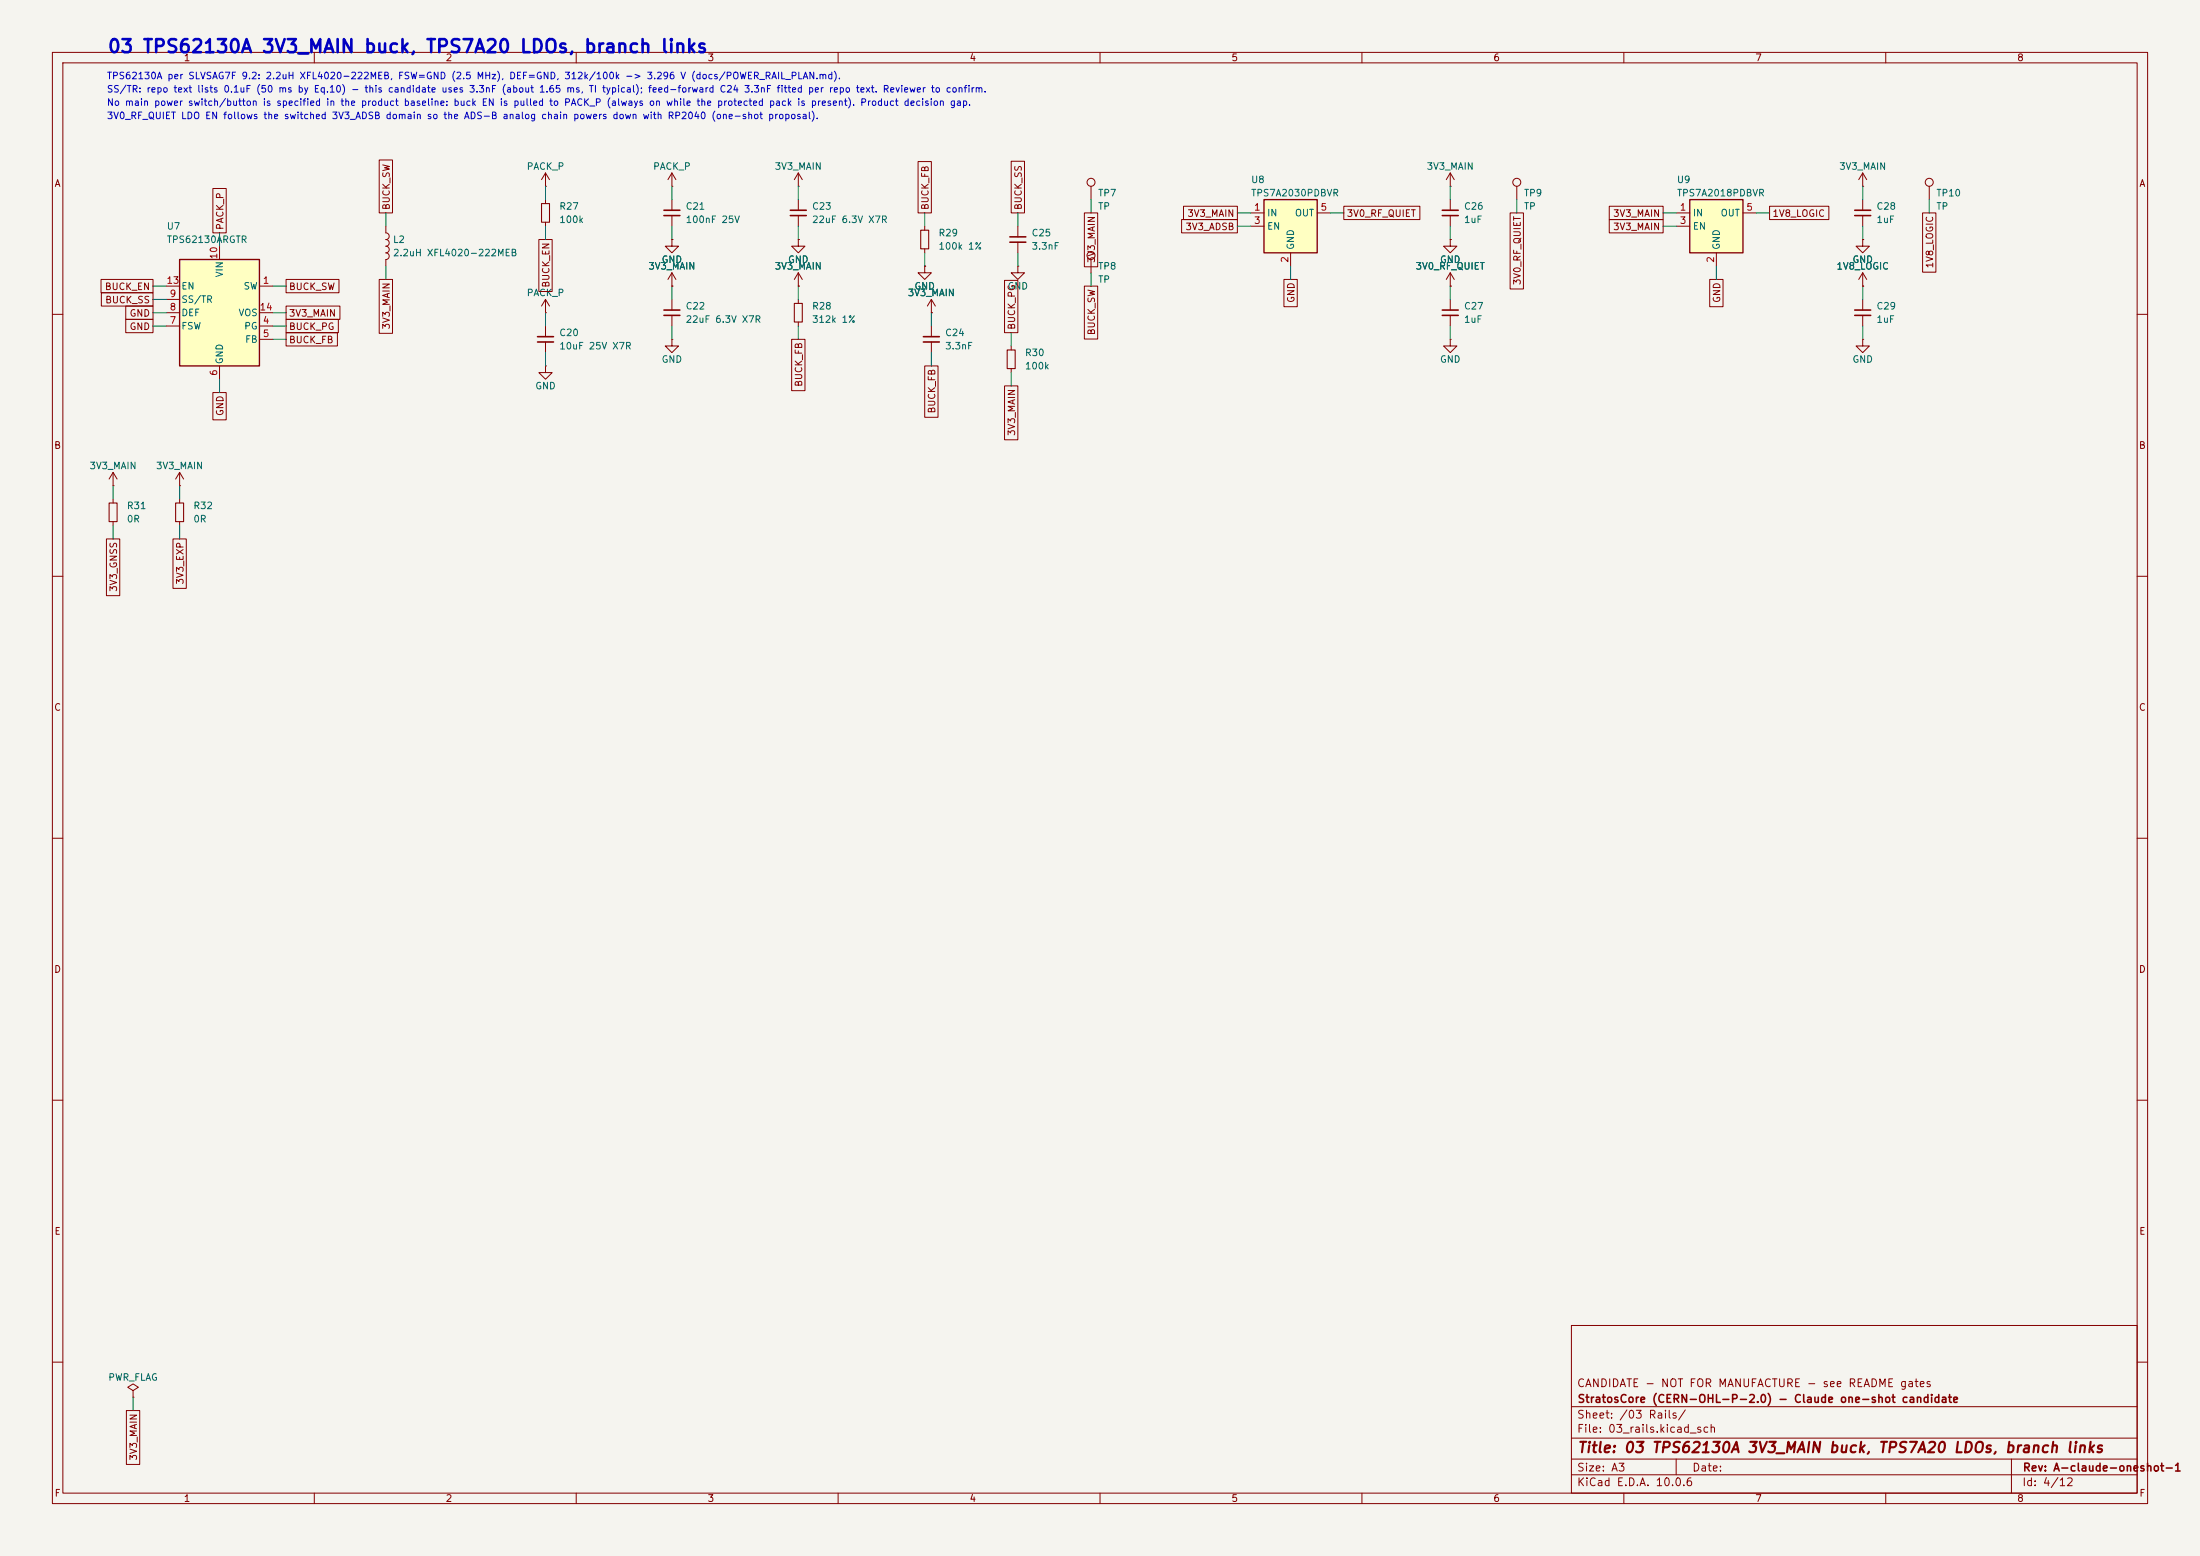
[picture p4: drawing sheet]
<svg xmlns="http://www.w3.org/2000/svg" width="420mm" height="297mm" viewBox="0 0 420 297" stroke-linecap="round" stroke-linejoin="round" font-family="sans-serif">
<path d="M0 0h420v297h-420z" fill="#f5f4ef" stroke="#f5f4ef" stroke-width=".19"/>
<g fill="none" stroke="#840000" stroke-width=".19">
<path d="M10 10h400v277h-400zM12 12h396v273h-396zM60 10v2M110 10v2M160 10v2M210 10v2M260 10v2M310 10v2M360 10v2M104.1 35.6h.1M104.1 33v2.6M104.1 33l-.7 1.3"/>
<path d="M104.1 33l.8 1.3M128.3 35.6h.1M128.3 33l-.8 1.3M128.3 33l.7 1.3M128.3 33v2.6M128.3 38.1v2M152.4 35.6h.1M152.4 33l-.8 1.3M152.4 33l.8 1.3M152.4 33v2.6M152.4 38.1v2M276.9 35.6h.1"/>
<path d="M276.9 33l-.8 1.3M276.9 33l.7 1.3M276.9 33v2.6M289.6 35.6v2.5M104.1 59.7h.1M104.1 57.2v2.5M104.1 57.2l-.7 1.2M104.1 57.2l.8 1.2M128.3 45.7v1.3h1.2l-1.2 1.3-1.3-1.3h1.3M128.3 45.7h.1M128.3 54.6h.1M128.3 41.1v2.1"/>
<path d="M128.3 52.1v2.5M128.3 57.2v2M128.3 52.1l-.8 1.2M128.3 52.1l.7 1.2M152.4 54.6h.1M152.4 41.1v2.1M152.4 52.1v2.5M152.4 57.2v.7M152.4 52.1l-.8 1.2M152.4 52.1l.8 1.2M176.5 50.8v1.3h1.3l-1.3 1.2-1.2-1.2h1.2M176.5 50.8h.1"/>
<path d="M176.5 43.2v.7M176.5 47.5v.8M177.8 59.7h.1M177.8 57.2v2.5M177.8 57.2l-.8 1.2M177.8 57.2l.8 1.2M355.6 45.7v1.3h1.3l-1.3 1.3-1.3-1.3h1.3M355.6 45.7h.1M10 60h2M104.1 69.9v1.2h1.3l-1.3 1.3-1.2-1.3h1.2M104.1 69.9h.1M104.1 62.2v2.1"/>
<path d="M104.1 65.3v2M128.3 64.8v1.2h1.2l-1.2 1.3-1.3-1.3h1.3M128.3 64.8h.1M128.3 60.2v2M152.4 61.5v.7M177.8 62.2v2.1M177.8 65.3v2M408 60h2M10 110h2M408 110h2M10 160h2M408 160h2"/>
<path d="M10 210h2M408 210h2M300 253h108v32h-108zM10 260h2M300 278.5h108M300 274.5h108M300 268.5h108M320 278.5v3M384 278.5v6.5M408 260h2M60 285v2M110 285v2"/>
<path d="M160 285v2M210 285v2M260 285v2M300 281.5h108M310 285v2M360 285v2"/>
<circle cx="289.6" cy="34.8" r=".76"/>
</g>
<path d="M126.7 40.1h3.1M126.7 41.1h3.1M126.7 59.2h3.1M150.9 40.1h3M150.9 41.1h3M102.6 64.3h3.1M102.6 65.3h3.1M126.7 60.2h3.1M176.3 64.3h3M176.3 65.3h3" fill="none" stroke="#840000" stroke-width=".3"/>
<path d="M151.6 57.9h1.6v3.6h-1.6zM175.8 43.9h1.5v3.6h-1.5z" fill="none" stroke="#840000" stroke-width=".2"/>
<path d="M241.3 38.1h10.2v10.2h-10.2z" fill="#ffffc2"/>
<path d="M241.3 38.1h10.2v10.2h-10.2z" fill="none" stroke="#840000" stroke-width=".25"/>
<g fill="none" stroke="#840000" stroke-width=".19">
<path d="M208.3 35.6v2.5M355.6 35.6h.1M355.6 33l-.8 1.3M355.6 33l.8 1.3M355.6 33v2.6M355.6 38.1v2M368.3 35.6v2.5M152.4 45.7v1.3h1.3l-1.3 1.3-1.3-1.3h1.3M152.4 45.7h.1M194.3 50.8v1.3h1.3l-1.3 1.2-1.3-1.2h1.3M194.3 50.8h.1M194.3 43.2v2"/>
<path d="M194.3 46.2v2.1M208.3 49.5v2.6M238.8 40.6h2.5M238.8 43.2h2.5M246.4 48.3v2.5M251.5 40.6h2.5M355.6 41.1v2.1M193 66v.8M193 70.4v.7"/>
<circle cx="208.3" cy="34.8" r=".76"/>
<circle cx="368.3" cy="34.8" r=".76"/>
<circle cx="208.3" cy="48.8" r=".76"/>
</g>
<path d="M192.3 66.8h1.5v3.6h-1.5z" fill="none" stroke="#840000" stroke-width=".2"/>
<path d="M192.8 45.2h3M192.8 46.2h3M354.1 40.1h3M354.1 41.1h3" fill="none" stroke="#840000" stroke-width=".3"/>
<path d="M322.6 38.1h10.1v10.2h-10.1z" fill="#ffffc2"/>
<path d="M322.6 38.1h10.1v10.2h-10.1z" fill="none" stroke="#840000" stroke-width=".25"/>
<g fill="none" stroke="#840000" stroke-width=".19">
<path d="M104.1 38.1v.8M276.9 38.1v2M104.1 42.4v.8M276.9 45.7v1.3h1.2l-1.2 1.3-1.3-1.3h1.3M276.9 45.7h.1M276.9 54.6h.1M276.9 41.1v2.1M276.9 52.1v2.5M276.9 57.2v2M276.9 52.1l-.8 1.2M276.9 52.1l.7 1.2M320 40.6h2.6"/>
<path d="M320 43.2h2.6M327.7 48.3v2.5M332.7 40.6h2.6M355.6 54.6h.1M355.6 52.1v2.5M355.6 57.2v2M355.6 52.1l-.8 1.2M355.6 52.1l.8 1.2M276.9 64.8v1.2h1.2l-1.2 1.3-1.3-1.3h1.3M276.9 64.8h.1M276.9 60.2v2M355.6 64.8v1.2h1.3l-1.3 1.3-1.3-1.3h1.3"/>
<path d="M355.6 64.8h.1M355.6 60.2v2M34.3 92.7h.1M34.3 90.2l-.8 1.2M34.3 90.2l.8 1.2M34.3 90.2v2.5M34.3 95.3v.7M34.3 99.6v.7M25.4 265.4l1-.6-1-.6-1 .6 1 .6v1.3M25.4 266.7h.1"/>
</g>
<path d="M275.3 59.2h3.1M275.3 40.1h3.1M275.3 41.1h3.1M354.1 59.2h3M275.3 60.2h3.1M354.1 60.2h3" fill="none" stroke="#840000" stroke-width=".3"/>
<path d="M103.4 38.9h1.5v3.5h-1.5zM33.5 96h1.6v3.6h-1.6z" fill="none" stroke="#840000" stroke-width=".2"/>
<path d="M34.3 49.5h15.2v20.4h-15.2z" fill="#ffffc2"/>
<path d="M34.3 49.5h15.2v20.4h-15.2z" fill="none" stroke="#840000" stroke-width=".25"/>
<g fill="none" stroke="#840000" stroke-width=".19">
<path d="M40.6 36h2.6v8.5h-2.6zM72.4 30.5h2.5v10.1h-2.5zM175.3 30.8h2.5v9.8h-2.5zM193 30.8h2.6v9.8h-2.6zM225.9 39.4h10.3v2.5h-10.3zM256.5 39.4h14.6v2.5h-14.6zM307.2 39.4h10.3v2.5h-10.3zM337.8 39.4h11.3v2.5h-11.3zM19.3 53.3h9.9v2.6h-9.9zM19.3 55.9h9.9v2.5h-9.9zM24 58.4h5.2v2.6h-5.2zM31.7 54.6h2.6"/>
<path d="M31.7 59.7h2.6M31.7 57.2h2.6M41.9 47v2.5M49.5 54.6h2.6M49.5 59.7h2.6M54.6 53.3h10.1v2.6h-10.1zM54.6 58.4h10.3v2.6h-10.3zM72.4 53.3h2.5v10.3h-2.5zM73.7 43.2v1.3a.64 .64 0 0 1 .6 .6 .64 .64 0 0 1-.6 .6 .64 .64 0 0 1 .6 .7 .64 .64 0 0 1-.6 .6 .64 .64 0 0 1 .6 .6 .64 .64 0 0 1-.6 .7 .64 .64 0 0 1 .6 .6 .64 .64 0 0 1-.6 .6v1.3M102.9 45.7h2.5v9.9h-2.5zM128.3 54.6h.1M128.3 45.7h.1"/>
<path d="M152.4 45.7h.1M152.4 54.6h.1M176.5 50.8h.1M177.8 59.7h.1M191.8 53.5h2.5v10h-2.5zM207 54.6h2.6v10.1h-2.6zM207 40.6h2.6v10.3h-2.6zM225.6 41.9h10.6v2.6h-10.6zM245.1 53.3h2.6v5.2h-2.6zM276.9 54.6h.1M276.9 45.7h.1M288.3 40.6h2.5v14.6h-2.5z"/>
<path d="M307.2 41.9h10.3v2.6h-10.3zM326.4 53.3h2.5v5.2h-2.5zM355.6 54.6h.1M355.6 45.7h.1M367 40.6h2.6v11.4h-2.6zM24 61h5.2v2.5h-5.2zM31.7 62.2h2.6M40.6 74.9h2.6v5.2h-2.6zM41.9 69.9v2.5M49.5 62.2h2.6M49.5 64.8h2.6M54.6 63.5h9.8v2.5h-9.8z"/>
<path d="M54.6 61h10v2.5h-10zM151.1 64.8h2.6v9.8h-2.6zM176.5 69.9h2.6v9.8h-2.6zM191.8 73.7h2.5v10.2h-2.5zM21.6 92.7h.1M21.6 90.2l-.8 1.2M21.6 90.2l.8 1.2M21.6 90.2v2.5M21.6 95.3v.7M21.6 99.6v.7M20.3 102.9h2.6v10.8h-2.6zM33 102.9h2.6v9.4h-2.6z"/>
<path d="M24.1 269.2h2.6v10.3h-2.6z"/>
</g>
<path d="M20.8 96h1.6v3.6h-1.6z" fill="none" stroke="#840000" stroke-width=".2"/>
<g fill="none" stroke="#009600" stroke-width=".19">
<path d="M104.1 35.6v2.5M128.3 35.6v2.5M152.4 35.6v2.5M208.3 38.1v2.5M276.9 35.6v2.5M289.6 38.1v2.5M355.6 35.6v2.5M368.3 38.1v2.5M29.2 54.6h2.5M29.2 59.7h2.5M29.2 57.2h2.5M41.9 44.5v2.5"/>
<path d="M52.1 54.6h2.5M52.1 59.7h2.5M73.7 40.6v2.6M73.7 50.8v2.5M104.1 43.2v2.5M104.1 59.7v2.5M128.3 43.2v2.5M128.3 54.6v2.6M152.4 43.2v2.5M152.4 54.6v2.6M176.5 40.6v2.6M176.5 48.3v2.5"/>
<path d="M177.8 59.7v2.5M194.3 40.6v2.6M194.3 48.3v2.5M208.3 52.1v2.5M236.2 40.6h2.6M236.2 43.2h2.6M246.4 50.8v2.5M254 40.6h2.5M276.9 43.2v2.5M276.9 54.6v2.6M317.5 40.6h2.5M317.5 43.2h2.5"/>
<path d="M327.7 50.8v2.5M335.3 40.6h2.5M355.6 43.2v2.5M355.6 54.6v2.6M29.2 62.2h2.5M41.9 72.4v2.5M52.1 64.8h2.5M52.1 62.2h2.5M104.1 67.3v2.6M128.3 62.2v2.6M152.4 62.2v2.6M177.8 67.3v2.6"/>
<path d="M193 63.5v2.5M193 71.1v2.6M276.9 62.2v2.6M355.6 62.2v2.6M21.6 92.7v2.6M34.3 92.7v2.6M21.6 100.3v2.6M34.3 100.3v2.6M25.4 266.7v2.5"/>
</g>
<text font-size="2.5" fill="#0000c2" x="20.4" y="10.7">03 TPS62130A 3V3_MAIN buck, TPS7A20 LDOs, branch links</text>
<text font-size="2" fill="#840000" x="301" y="277.8">Title: 03 TPS62130A 3V3_MAIN buck, TPS7A20 LDOs, branch links</text>
<g font-size="1.5" fill="#840000">
<text x="300.9" y="265.1">CANDIDATE - NOT FOR MANUFACTURE - see README gates</text>
<text x="301" y="268.1">StratosCore (CERN-OHL-P-2.0) - Claude one-shot candidate</text>
<text x="300.9" y="273.8">File: 03_rails.kicad_sch</text>
<text x="300.9" y="271.1">Sheet: /03 Rails/</text>
<text x="300.9" y="281.2">Size: A3</text>
<text x="322.9" y="281.2">Date:</text>
<text x="386" y="281.2">Rev: A-claude-oneshot-1</text>
<text x="300.9" y="284">KiCad E.D.A. 10.0.6</text>
<text x="385.9" y="284">Id: 4/12</text>
</g>
<g font-size="1.3" fill="#840000">
<text x="35" y="12">1</text>
<text x="85" y="12">2</text>
<text x="135" y="12">3</text>
<text x="185" y="12">4</text>
<text x="235" y="12">5</text>
<text x="285" y="12">6</text>
<text x="335" y="12">7</text>
<text x="385" y="12">8</text>
<text x="10.3" y="36">A</text>
<text x="408.3" y="36">A</text>
<text x="74.7" y="40.2" transform="rotate(-90 74.7 40.2)">BUCK_SW</text>
<text x="177.6" y="40.2" transform="rotate(-90 177.6 40.2)">BUCK_FB</text>
<text x="195.4" y="40.2" transform="rotate(-90 195.4 40.2)">BUCK_SS</text>
<text x="226.6" y="41.7">3V3_MAIN</text>
<text x="257" y="41.7">3V0_RF_QUIET</text>
<text x="307.8" y="41.7">3V3_MAIN</text>
<text x="338.3" y="41.7">1V8_LOGIC</text>
<text x="43" y="44" transform="rotate(-90 43 44)">PACK_P</text>
<text x="226.2" y="44.2">3V3_ADSB</text>
<text x="307.8" y="44.2">3V3_MAIN</text>
<text x="209.3" y="50.3" transform="rotate(-90 209.3 50.3)">3V3_MAIN</text>
<text x="369.4" y="51.3" transform="rotate(-90 369.4 51.3)">1V8_LOGIC</text>
<text x="19.9" y="55.7">BUCK_EN</text>
<text x="20" y="58.2">BUCK_SS</text>
<text x="55.1" y="55.7">BUCK_SW</text>
<text x="105.2" y="55" transform="rotate(-90 105.2 55)">BUCK_EN</text>
<text x="247.4" y="57.9" transform="rotate(-90 247.4 57.9)">GND</text>
<text x="290.6" y="54.5" transform="rotate(-90 290.6 54.5)">3V0_RF_QUIET</text>
<text x="328.7" y="57.9" transform="rotate(-90 328.7 57.9)">GND</text>
<text x="24.6" y="63.3">GND</text>
<text x="24.6" y="60.7">GND</text>
<text x="55.1" y="60.7">3V3_MAIN</text>
<text x="55.1" y="65.8">BUCK_FB</text>
<text x="55.1" y="63.3">BUCK_PG</text>
<text x="74.7" y="63" transform="rotate(-90 74.7 63)">3V3_MAIN</text>
<text x="194.1" y="63.1" transform="rotate(-90 194.1 63.1)">BUCK_PG</text>
<text x="209.3" y="64.1" transform="rotate(-90 209.3 64.1)">BUCK_SW</text>
<text x="153.5" y="73.9" transform="rotate(-90 153.5 73.9)">BUCK_FB</text>
<text x="43" y="79.5" transform="rotate(-90 43 79.5)">GND</text>
<text x="178.9" y="79" transform="rotate(-90 178.9 79)">BUCK_FB</text>
<text x="194.1" y="83.3" transform="rotate(-90 194.1 83.3)">3V3_MAIN</text>
<text x="10.2" y="86">B</text>
<text x="408.2" y="86">B</text>
<text x="22.6" y="113.1" transform="rotate(-90 22.6 113.1)">3V3_GNSS</text>
<text x="35.3" y="111.7" transform="rotate(-90 35.3 111.7)">3V3_EXP</text>
<text x="10.2" y="136">C</text>
<text x="408.2" y="136">C</text>
<text x="10.2" y="186">D</text>
<text x="408.2" y="186">D</text>
<text x="10.3" y="236">E</text>
<text x="408.3" y="236">E</text>
<text x="26.5" y="278.9" transform="rotate(-90 26.5 278.9)">3V3_MAIN</text>
<text x="10.3" y="286">F</text>
<text x="35" y="287">1</text>
<text x="85" y="287">2</text>
<text x="135" y="287">3</text>
<text x="185" y="287">4</text>
<text x="235" y="287">5</text>
<text x="285" y="287">6</text>
<text x="335" y="287">7</text>
<text x="385" y="287">8</text>
<text x="408.3" y="286">F</text>
</g>
<g font-size="1.3" fill="#0000c2">
<text x="20.3" y="18">SS/TR: repo text lists 0.1uF (50 ms by Eq.10) - this candidate uses 3.3nF (about 1.65 ms, TI typical); feed-forward C24 3.3nF fitted per repo text. Reviewer to confirm.</text>
<text x="20.3" y="15.4">TPS62130A per SLVSAG7F 9.2: 2.2uH XFL4020-222MEB, FSW=GND (2.5 MHz), DEF=GND, 312k/100k -&gt; 3.296 V (docs/POWER_RAIL_PLAN.md).</text>
<text x="20.3" y="23">3V0_RF_QUIET LDO EN follows the switched 3V3_ADSB domain so the ADS-B analog chain powers down with RP2040 (one-shot proposal).</text>
<text x="20.3" y="20.5">No main power switch/button is specified in the product baseline: buck EN is pulled to PACK_P (always on while the protected pack is present). Product decision gap.</text>
</g>
<g font-size="1.3" fill="#006464">
<text x="100.4" y="32.7">PACK_P</text>
<text x="124.6" y="32.7">PACK_P</text>
<text x="147.8" y="32.7">3V3_MAIN</text>
<text x="238.7" y="35.3">U8</text>
<text x="272.3" y="32.7">3V3_MAIN</text>
<text x="320" y="35.3">U9</text>
<text x="351" y="32.7">3V3_MAIN</text>
<text x="106.7" y="40.3">R27</text>
<text x="130.8" y="40.3">C21</text>
<text x="154.9" y="40.3">C23</text>
<text x="209.5" y="37.8">TP7</text>
<text x="209.5" y="40.3">TP</text>
<text x="238.7" y="37.8">TPS7A2030PDBVR</text>
<text x="241.8" y="41.6">IN</text>
<text x="247.1" y="41.6">OUT</text>
<text x="279.4" y="40.3">C26</text>
<text x="290.8" y="37.8">TP9</text>
<text x="290.8" y="40.3">TP</text>
<text x="320" y="37.8">TPS7A2018PDBVR</text>
<text x="323.1" y="41.6">IN</text>
<text x="328.4" y="41.6">OUT</text>
<text x="358.1" y="40.3">C28</text>
<text x="369.6" y="37.8">TP10</text>
<text x="369.6" y="40.3">TP</text>
<text x="31.7" y="44.1">U7</text>
<text x="31.7" y="46.7">TPS62130ARGTR</text>
<text x="74.9" y="46.7">L2</text>
<text x="106.7" y="42.9">100k</text>
<text x="130.8" y="42.9">100nF 25V</text>
<text x="154.9" y="42.9">22uF 6.3V X7R</text>
<text x="179.1" y="45.4">R29</text>
<text x="179.1" y="48">100k 1%</text>
<text x="196.8" y="45.4">C25</text>
<text x="196.8" y="48">3.3nF</text>
<text x="241.8" y="44.1">EN</text>
<text x="247.3" y="47.8" transform="rotate(-90 247.3 47.8)">GND</text>
<text x="279.4" y="42.9">1uF</text>
<text x="323.1" y="44.1">EN</text>
<text x="328.6" y="47.8" transform="rotate(-90 328.6 47.8)">GND</text>
<text x="358.1" y="42.9">1uF</text>
<text x="42.9" y="53" transform="rotate(-90 42.9 53)">VIN</text>
<text x="74.9" y="49.2">2.2uH XFL4020-222MEB</text>
<text x="123.7" y="51.8">3V3_MAIN</text>
<text x="126.2" y="50.5">GND</text>
<text x="147.8" y="51.8">3V3_MAIN</text>
<text x="150.3" y="50.5">GND</text>
<text x="209.5" y="51.8">TP8</text>
<text x="270.1" y="51.8">3V0_RF_QUIET</text>
<text x="274.8" y="50.5">GND</text>
<text x="350.5" y="51.8">1V8_LOGIC</text>
<text x="353.5" y="50.5">GND</text>
<text x="34.5" y="58.1">SS/TR</text>
<text x="34.5" y="55.6">EN</text>
<text x="46.4" y="55.6">SW</text>
<text x="100.4" y="56.8">PACK_P</text>
<text x="130.8" y="59.4">C22</text>
<text x="154.9" y="59.4">R28</text>
<text x="173.2" y="56.8">3V3_MAIN</text>
<text x="174.5" y="55.6">GND</text>
<text x="192.2" y="55.6">GND</text>
<text x="209.5" y="54.3">TP</text>
<text x="279.4" y="59.4">C27</text>
<text x="358.1" y="59.4">C29</text>
<text x="34.5" y="63.2">FSW</text>
<text x="34.5" y="60.7">DEF</text>
<text x="45.4" y="60.7">VOS</text>
<text x="46.5" y="63.2">PG</text>
<text x="46.7" y="65.7">FB</text>
<text x="106.7" y="64.5">C20</text>
<text x="130.8" y="61.9">22uF 6.3V X7R</text>
<text x="154.9" y="61.9">312k 1%</text>
<text x="180.3" y="64.5">C24</text>
<text x="279.4" y="61.9">1uF</text>
<text x="358.1" y="61.9">1uF</text>
<text x="42.9" y="69.6" transform="rotate(-90 42.9 69.6)">GND</text>
<text x="106.7" y="67">10uF 25V X7R</text>
<text x="126.2" y="69.5">GND</text>
<text x="180.3" y="67">3.3nF</text>
<text x="195.6" y="68.3">R30</text>
<text x="195.6" y="70.8">100k</text>
<text x="274.8" y="69.5">GND</text>
<text x="353.5" y="69.5">GND</text>
<text x="102.1" y="74.6">GND</text>
<text x="17" y="89.9">3V3_MAIN</text>
<text x="29.7" y="89.9">3V3_MAIN</text>
<text x="24.1" y="97.5">R31</text>
<text x="24.1" y="100">0R</text>
<text x="36.8" y="97.5">R32</text>
<text x="36.8" y="100">0R</text>
<text x="20.6" y="263.9">PWR_FLAG</text>
</g>
<g font-size="1.3" fill="#a90000">
<text x="239.3" y="40.5">1</text>
<text x="252" y="40.5">5</text>
<text x="320.6" y="40.5">1</text>
<text x="333.3" y="40.5">5</text>
<text x="239.3" y="43">3</text>
<text x="320.6" y="43">3</text>
<text x="41.8" y="49.6" transform="rotate(-90 41.8 49.6)">10</text>
<text x="246.2" y="50.3" transform="rotate(-90 246.2 50.3)">2</text>
<text x="327.5" y="50.3" transform="rotate(-90 327.5 50.3)">2</text>
<text x="31.7" y="54.5">13</text>
<text x="32.3" y="59.6">8</text>
<text x="32.3" y="57">9</text>
<text x="49.5" y="59.6">14</text>
<text x="50.1" y="54.5">1</text>
<text x="32.3" y="62.1">7</text>
<text x="50.1" y="62.1">4</text>
<text x="50.1" y="64.6">5</text>
<text x="41.8" y="71.9" transform="rotate(-90 41.8 71.9)">6</text>
</g>
</svg>
